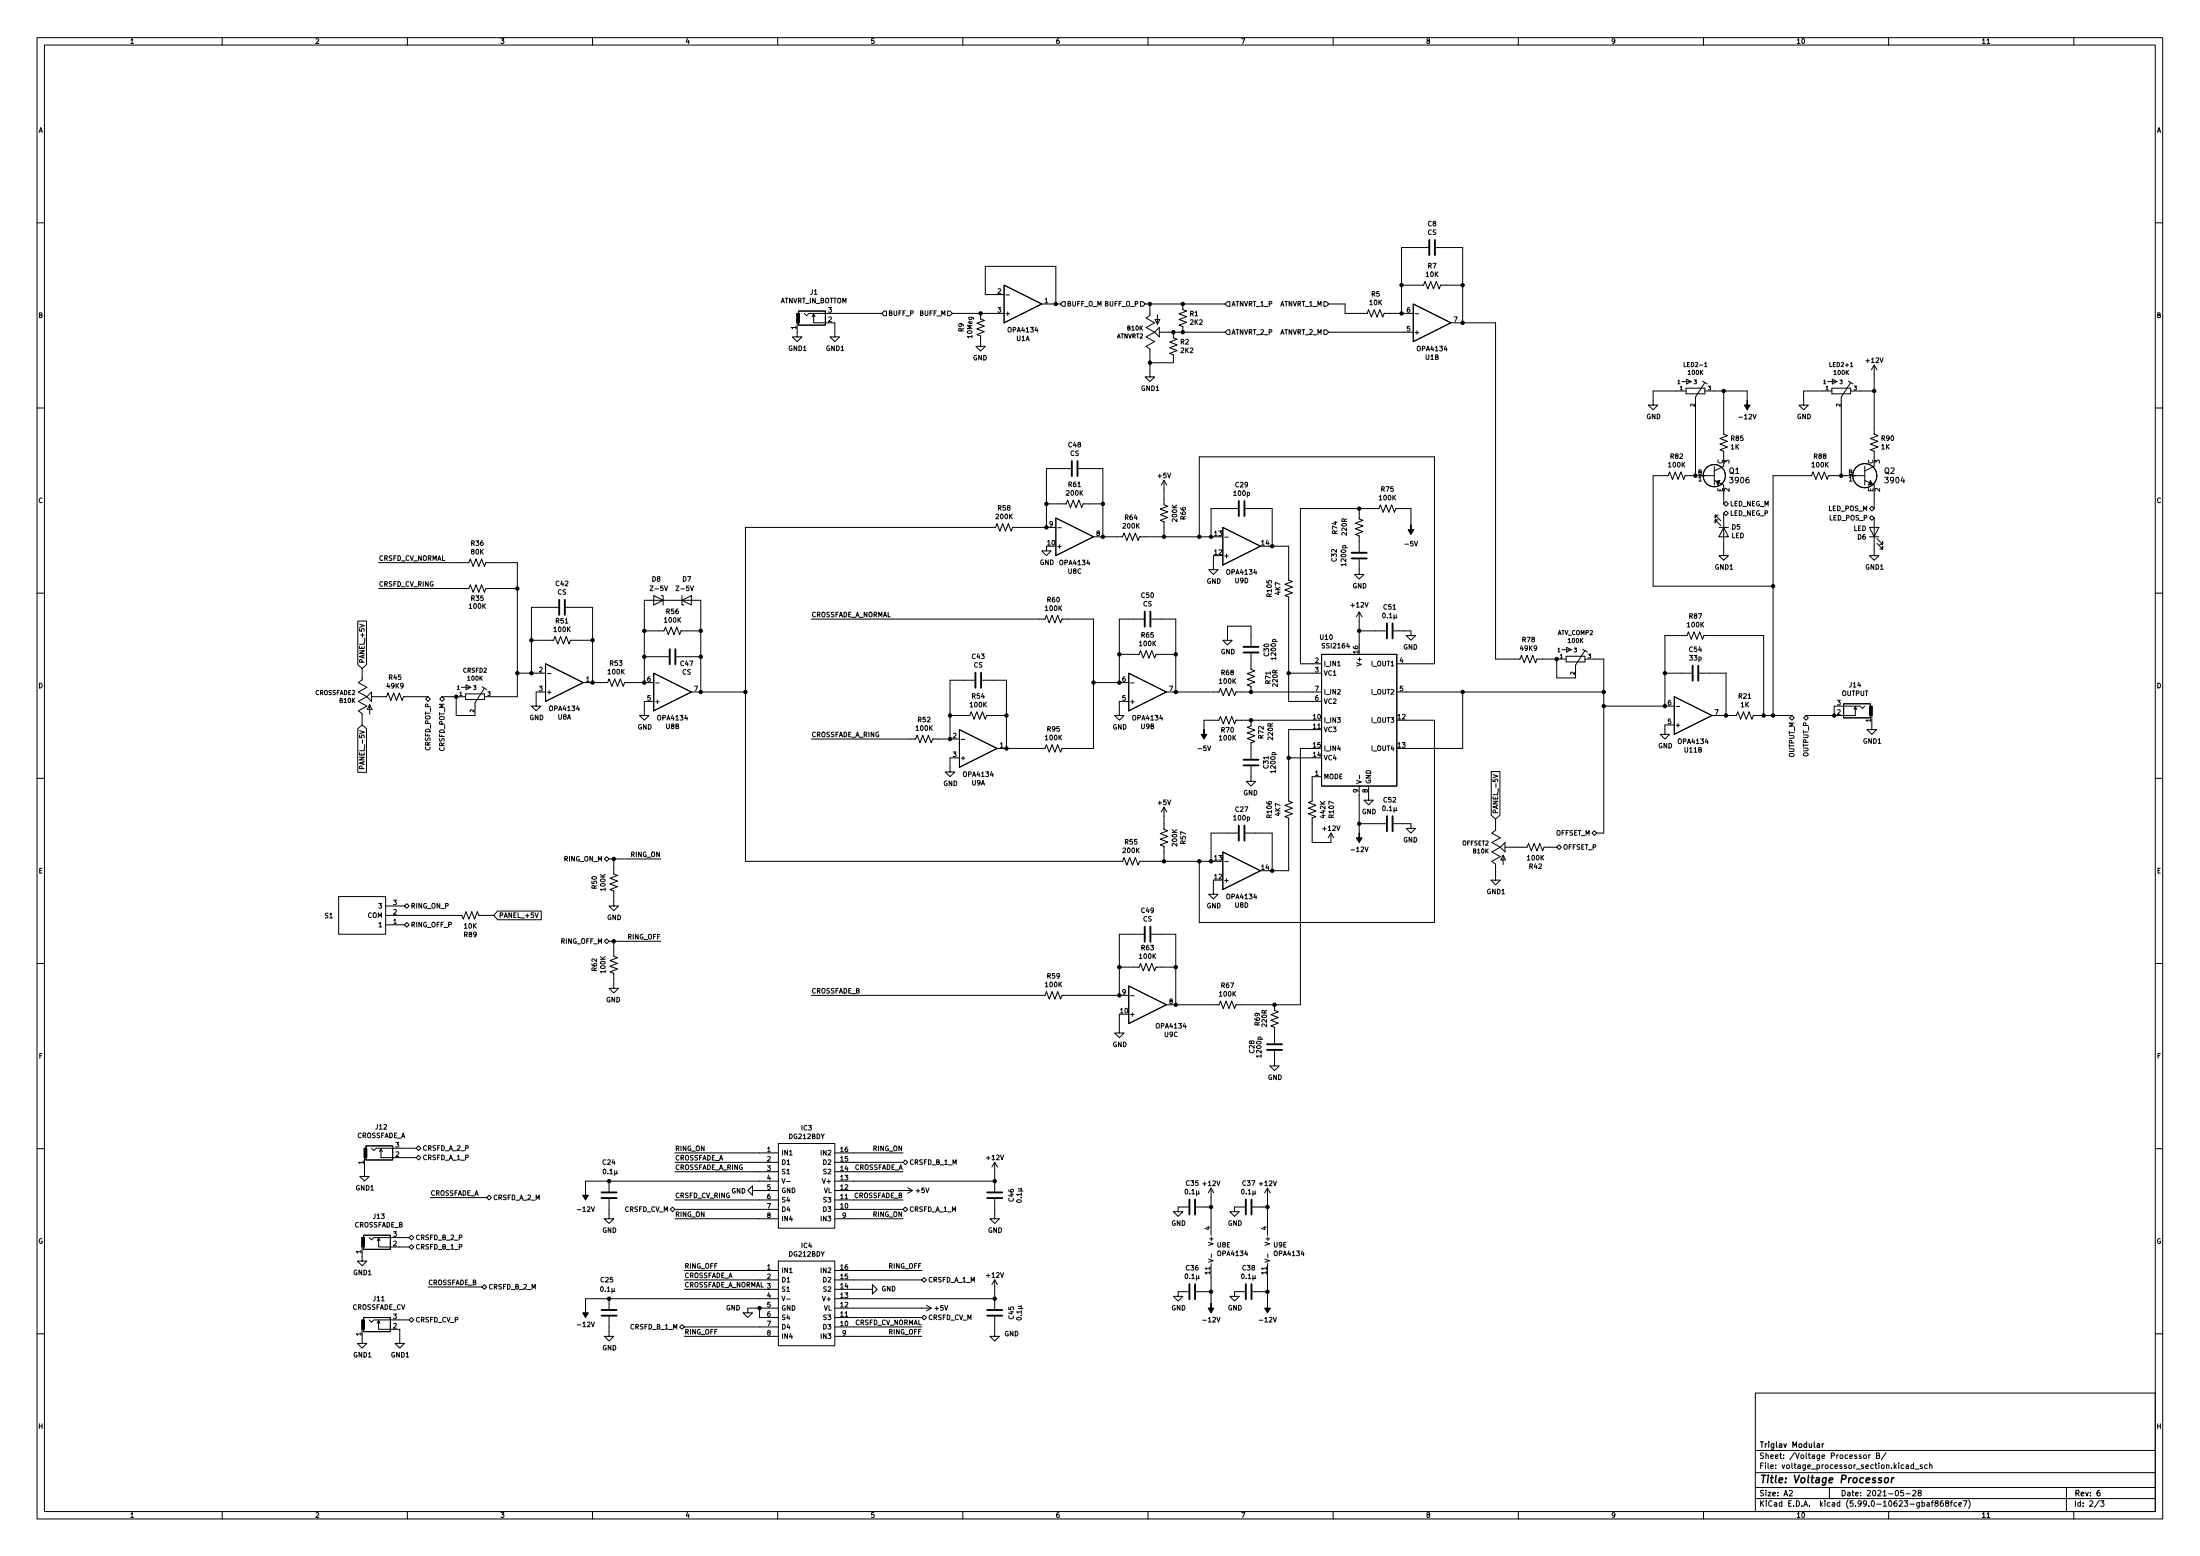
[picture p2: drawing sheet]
<svg xmlns="http://www.w3.org/2000/svg" width="594mm" height="420mm" viewBox="0 0 594 420" stroke-linecap="round" stroke-linejoin="round" font-family="sans-serif">
<g fill="none" stroke="#000" stroke-width=".27">
<path d="M10 10.2h574v400h-574zM12 12.2h570v396h-570zM60 10.2v2M110 10.2v2M160 10.2v2M210 10.2v2M260 10.2v2M310 10.2v2M360 10.2v2M410 10.2v2M460 10.2v2M510 10.2v2"/>
<path d="M536.6 11.8h.7M560 10.2v2M10 60.2h2M271.1 77l10.2 5.1-10.2 5.1zM271.1 79.5h-5v-7.6h19v10.2M271.7 79.6h.9M378.5 77h5.9l.4-1 .8 2 .7-2 .8 2 .8-2 .7 2 .4-1h6M385.7 66.8h-7.2v17.8M387.7 66.8h7.3v20.4M582 60.2h2M215.3 87.2v3.8h1.2l-1.2 1.2-1.3-1.2h1.3M215.6 84h7.3v3.8h-7.3z"/>
<path d="M217.2 84.6l.6 .7 .6-.7h19.7M219.3 85.5l.4-.7v2.4h5.7v3.8h1.3l-1.3 1.2-1.2-1.2h1.2M219.7 84.8l.4 .7M238.8 84h.6v1.3h-.6l-.7-.7zM255.9 84h.6l.7 .6-.7 .7h-.6zM257.2 84.6h13.9M264.8 84.6v1.5l1 .4-2 .8 2 .8-2 .7 2 .8-2 .7 1 .4v2.8h-1.3l1.3 1.3 1.3-1.3h-1.3M281.3 82.1h5.1M286.4 82.1l.6-.7h.7v1.3h-.7zM308 81.4h.6l.6 .7-.6 .6h-.6zM309.2 82.1h21.6M310.5 82.1v3l-1 .8 2.3 1.3-2.3 1.2 2.3 1.3"/>
<path d="M311.8 89.7l-2.3 1.3 2.3 1.2-2.3 1.3 1 .8v7.5h1.3l-1.3 1.2-1.3-1.2h1.3M311.9 86.3h1.3l-.7 1.2zM312.5 85v2.5M313.1 88.4v2.6l-1.3-1.3zM313.1 89.7h17.7M316.9 89.7v1.5l1 .4-2.1 .8 2.1 .7-2.1 .8 2.1 .8-2.1 .7 1.1 .4v2.2h-6.4M319.4 82.1v1.5l1 .4-2 .8 2 .7-2 .8 2 .7-2 .8 1 .4v1.5M331.5 89.1h.6v1.2h-.6l-.7-.6zM331.5 81.4h.6v1.3h-.6l-.7-.6zM357.5 89.1h.6l.7 .6-.7 .6h-.6zM357.5 81.4h.6l.7 .7-.7 .6h-.6zM358.8 82.1h4.4v2.5h6l.4-1 .7 2 .8-2 .8 2 .7-2 .8 2 .4-1h7.8"/>
<path d="M358.8 89.7h22.8M381.6 82.1l10.2 5.1-10.2 5zM382.1 84.7h1M391.8 87.2h12.1v90.8h6.6l.3-1 .8 2 .8-2 .7 2 .8-2 .8 2 .3-1h7.9M460.3 99h.7M499.7 99h.6M506.1 98.6v18.7l1 .3-2 .8 2 .8-2 .7 2 .8-2 .8 1 .3v4.1l-2.5 1.3M506.1 98.6l-.8 1.3M506.1 98.6l.8 1.3M10 110.2h2M454.2 103h2.5M455.3 105.6h-8.9v3.8h1.3l-1.3 1.3-1.3-1.3h1.3"/>
<path d="M455.3 104.8h5.1v1.5h-5.1zM455.4 102.4l1.3 .6-1.3 .7zM459.7 102.9l1.3 .8M460.4 103.3l-2.6 3.9v21.2M460.4 105.6h11.4v2.5M465.5 105.6v11.7l1 .3-2.1 .8 2.1 .8-2.1 .7 2.1 .8-2.1 .8 1.1 .3v4.1l-2.6 1.3M493.5 103h2.6M494.7 105.6h-7.7v3.8h1.3l-1.3 1.3-1.2-1.3h1.2M494.7 104.8h5v1.5h-5zM494.8 102.4l1.3 .6-1.3 .7zM499.1 102.9l1.3 .8M499.7 105.6h6.4"/>
<path d="M499.7 103.3l-2.5 3.9v21.2M582 110.2h2M282.6 136.1h5.3l.4-1.1 .8 2.1 .7-2.1 .8 2.1 .7-2.1 .8 2.1 .4-1h5.3M285.1 139.9l10.2 5-10.2 5.1zM289.2 126.5h-6.6v15.9M291.2 126.5h6.6v18.4M314.3 129.7v6.6l1 .4-2 .8 2 .7-2 .8 2 .7-2 .8 1 .4v4M314.3 129.7l-.7 1.3M314.3 129.7l.8 1.3M334.3 137.3h-7.3v7.6M336.3 137.3h7.2v10.2M367 137.3v2.8l1 .4-2 .8 2 .7-2 .8 2 .8-2 .7 1 .4v4.3"/>
<path d="M462.9 128.4h-7.9l-.3 1.1-.8-2.1-.8 2.1-.7-2.1-.8 2.1-.8-2.1-.3 1h-4.1v29.9h32.4M462.9 129.7l2.6 1.3v5.1M462.9 125.9v5.1M463.9 139.1h-.7v.8v-.8l1.5 1.5M465.5 138.6v11.4h1.2l-1.2 1.3-1.3-1.3h1.3M465.5 136.1l.6-.7 .6 .7-.6 .6zM465.5 138.6l.6-.6 .6 .6-.6 .6zM503.6 128.4h-9.8l-.4 1.1-.8-2.1-.7 2.1-.8-2.1-.8 2.1-.7-2.1-.4 1h-10.4v64.8M503.6 129.7l2.5 1.3v6.3M503.6 125.9v5.1M504.8 139.9l.7-.7 .6 .7-.6 .6zM504.8 137.3l.7-.6 .6 .6-.6 .7z"/>
<path d="M506.1 139.9v10.1h1.3l-1.3 1.3-1.3-1.3h1.3M102.2 158.9h24.4l.4-1 .8 2 .7-2 .8 2 .7-2 .8 2 .4-1h8.5M102.2 151.9h24.4l.4-1 .8 2.1 .7-2.1 .8 2.1 .7-2.1 .8 2.1 .4-1.1h8.5v36.2h-8.9M282.6 147.5v1.3h1.2l-1.2 1.2-1.3-1.2h1.3M285.1 142.4h-11.7l-.4 1-.7-2-.8 2-.7-2-.8 2-.8-2-.3 1h-67.6v90.2h101.8l.4-1 .8 2 .8-2 .7 2 .8-2 .7 2 .4-1h20M285.6 142.5h1M295.3 144.9h7.8l.4-1 .8 2.1 .8-2.1 .7 2.1 .8-2.1 .7 2.1 .4-1.1h20M323.8 144.9v-21.5h63.5v55.8h-10.1M327.7 150v3.8h1.2l-1.2 1.3-1.3-1.3h1.3M330.2 142.4l10.2 5.1-10.2 5.1zM330.7 145h1M342.9 147.5h5.1v9.1l1 .4-2 .8 2 .7-2 .8 2 .8-2 .7 1 .4v28.2h8.9"/>
<path d="M367 151v4.1h1.3l-1.3 1.3-1.2-1.3h1.2M381 141.8v-4.5h-4.1l-.3 1-.8-2-.8 2-.7-2-.8 2-.8-2-.3 1h-21.2v41.9h5.7M463.9 140.4h-.7v.7v-.7l1.5 1.5M464.2 142.4h2.5M465.5 142.4l1.2 2.5h-2.5zM504.8 142.4h2.6l-1.3 2.5zM504.8 144.9h2.6M506.9 146.7l1.5 1.6v-.8v.8h-.8M506.9 145.5l1.5 1.5v-.8v.8h-.8M10 160.2h2M96.6 167.7h2.4v11.8l-1.2 1-1.2-1zM97.1 168.5l1.3 .4-1.3 .5"/>
<path d="M143.5 172.9h6l.4-1 .7 2 .8-2 .7 2 .8-2 .8 2 .4-1h5.9M147.3 179.2l10.2 5.1-10.2 5.1zM150.7 164h-7.2v17.8M152.8 164h7.2v20.3M174 170.3h5.3l.4-1 .8 2.1 .7-2.1 .8 2.1 .8-2.1 .7 2.1 .4-1.1h5.3M174 177.3h6.6M176.5 160.8l2.6 1.3-2.6 1.3zM178.6 160.8h.5v2.6M182.6 177.3h6.6M184.1 160.8v2.6h.6M184.1 162.1l2.6-1.3v2.6zM219.1 167.2h63.1l.4-1 .7 2 .8-2 .8 2 .7-2 .8 2 .4-1h8.5v34.9h-8.5l-.4 1-.8-2-.7 2-.8-2-.8 2-.7-2-.4 1h-13"/>
<path d="M302.3 176.7h5.3l.4-1 .7 2 .8-2 .8 2 .7-2 .8 2 .4-1h5.3M308.9 167.2h-6.6v17.1M310.9 167.2h6.6v19.7M331.5 172.9h-1.3l1.3 1.3 1.2-1.3h-1.2v-3.8h6.3v5.3M337.8 176.4v4.4l1 .3-2 .8 2 .8-2 .7 2 .8-2 .8 1 .3v1.6M356.9 176.7h20.3v35.6h-20.3zM361.2 179.8h.7M367 170.3h7.3M367 165.3l-.7 1.2M367 165.3v8.9M367 165.3l.8 1.2M376.3 170.3h4.7v1.3h-1.3l1.3 1.3 1.3-1.3h-1.3"/>
<path d="M421.8 175.4h2.5M422.9 177.2h5.1v1.5h-5.1zM423 174.8l1.3 .6-1.3 .7zM427.4 175.3l1.2 .8M428 178h5.1v47h-1.9M428 175.7l-2.6 3.9v3.4h-5v-5M582 160.2h2M96.6 196.8l1.2-1.1 1.2 1.1v11.7h-2.4zM97.8 180.5v3.1l-1 .7 2.3 1.3-2.3 1.3 2.3 1.2M99.1 188.1l-2.3 1.3 2.3 1.3-2.3 1.2 1 .8v3M99.8 190.3l.7 1.3h-1.3zM99.8 190.3v2.5"/>
<path d="M100.3 188.1h4.1l.4-1 .7 2 .8-2 .8 2 .7-2 .8 2 .4-1h6.6M100.3 186.9v2.5l-1.2-1.3zM114.9 188.8l.7-.7 .6 .7-.6 .6zM118.7 188.8l.7-.7 .6 .7-.6 .6zM119.4 188.1h6.3M124.6 185.6h2.5M125.7 187.4h5.1v1.5h-5.1zM125.9 185l1.2 .6-1.2 .6zM130.2 185.5l1.2 .7M130.8 185.8l-2.5 4v3.4h-5.1v-5.1M139.7 181.8h7.6M147.3 186.9h-2.5v3.8h1.2l-1.2 1.2-1.3-1.2h1.3"/>
<path d="M147.8 181.9h1M157.5 184.3h6.6l.4-1 .7 2 .8-2 .8 2 .7-2 .8 2 .4-1h7.8M174 184.3v-22.2h15.2v24.8M176.5 181.8l10.2 5.1-10.2 5zM176.5 189.4h-2.5v3.8h1.3l-1.3 1.3-1.3-1.3h1.3M177 184.4h1M186.7 186.9h14.6M219.1 199.6h28.2l.3-1.1 .8 2.1 .8-2.1 .7 2.1 .8-2.1 .8 2.1 .3-1h7.3M256.5 193.2h5.4l.4-1 .7 2 .8-2 .7 2 .8-2 .8 2 .3-1h5.4M259.1 197l10.1 5.1-10.1 5.1zM259.6 199.7h1M263.1 183.7h-6.6v15.9"/>
<path d="M265.2 183.7h6.6v18.4M295.3 184.3h9.5M304.8 189.4h-2.5v3.8h1.2l-1.2 1.3-1.3-1.3h1.3M304.8 181.8l10.2 5.1-10.2 5zM305.3 184.4h1M315 186.9h14.2l.4-1.1 .7 2.1 .8-2.1 .8 2.1 .7-2.1 .8 2.1 .4-1h23.1M337.8 194.5v1.5l-1 .4 2 .7-2 .8 2 .8-2 .7 2 .8-1 .4v4.3M348 181.8h8.9M354.3 194.5h-20.5l-.4 1-.8-2-.7 2-.8-2-.8 2-.7-2-.4 1h-4.1v2.5M356.9 197h-8.9v19.3l1 .4-2 .8 2 .7-2 .8 2 .8-2 .7 1 .4v14.2h-5.1M377.2 186.9h55.9M379.7 194.5h7.6v54.6h-63.5v-16.5"/>
<path d="M395 186.9v15.2h-15.3M433.1 190.7h19M449.6 190.7v-19.1h5.9l.4-1 .8 2 .8-2 .7 2 .8-2 .7 2 .4-1h16.1v21.6M449.6 181.8h7.2M452.1 188.1l10.2 5.1-10.2 5.1zM452.1 195.7h-2.5v2.6h1.2l-1.2 1.3-1.3-1.3h1.3M452.6 190.8h1M458.9 181.8h7.2v11.4M462.3 193.2h6.6l.4-1 .7 2 .8-2 .8 2 .7-2 .8 2 .4-1h10.4M483.2 193.8l.7-.6 .6 .6-.6 .7zM487 193.8l.7-.6 .6 .6-.6 .7zM497.8 190h7.3v3.8h-7.3z"/>
<path d="M501 190.8l-.4 .8M501.4 191.6l-.4-.8v2.4h-13.3M503.6 190.7l-.7 .6-.6-.6h-7v2.5M505.5 193.2v3.8h1.2l-1.2 1.3-1.3-1.3h1.3M10 210.2h2M97.8 207.6l-.1-.6-.5-.1-.1 .7h1.3M259.1 204.6h-2.6v3.8h1.3l-1.3 1.3-1.2-1.3h1.2M314.3 218v5.9l1 .4-2 .8 2 .7-2 .8 2 .8-2 .7 1 .4v4.1M314.3 218l-.7 1.2M314.3 218l.8 1.2M337.8 206.9v4.1h-1.3l1.3 1.3 1.3-1.3h-1.3M348 204.6h6.3"/>
<path d="M354.3 202.1h-3.1v69.2h-17.4l-.4 1-.8-2-.7 2-.8-2-.8 2-.7-2-.4 1h-14.2M356.9 209.7h-2.6v6.6l-1 .4 2 .8-2 .7 2 .8-2 .8 2 .7-1 .4v6.6h5.1v-2.5M366.3 210.7l1.3 .4-1.3 .5M367 212.3v12.7M367.1 209.3v1M369.6 212.3v3.8h1.2l-1.2 1.2-1.3-1.2h1.3M402.7 208.3h2.3v11.8l-1.1 1-1.2-1zM403.2 209.2l1.2 .4-1.2 .4M582 210.2h2M163.2 231.9l.6-.6 .7 .6-.7 .7zM164.5 231.9h13.9M165.7 231.9v4.1l1.1 .4-2.1 .8 2.1 .7-2.1 .8 2.1 .7-2.1 .8 1 .4v4h1.3l-1.3 1.3-1.2-1.3h1.2"/>
<path d="M327.7 237.7v3.8h1.2l-1.2 1.2-1.3-1.2h1.3M330.2 230l10.2 5.1-10.2 5.1zM330.7 232.7h1M334.3 225h-7.3v7.6M336.3 225h7.2v10.1M359.4 225l-.8 1.2M359.4 225l.8 1.2M367 222.4h7.3M376.3 222.4h4.7v1.3h-1.3l1.3 1.3 1.3-1.3h-1.3M403.9 221.1v3.1l-1.1 .8 2.3 1.2-2.3 1.3 2.3 1.3M405.1 228.8l-2.3 1.2 2.3 1.3-2.3 1.3 1.1 .7v4.4h1.2l-1.2 1.2-1.3-1.2h1.3M405.9 230.9l.6 1.3h-1.2z"/>
<path d="M405.9 230.9v2.6M406.4 228.8h6l.3-1 .8 2 .8-2 .7 2 .8-2 .8 2 .3-1h3.5M406.4 227.5v2.5l-1.3-1.2zM420.4 228.8l.6-.7 .6 .7-.6 .6zM429.9 225l.6-.7 .7 .7-.7 .6zM91.4 242.1h12.7v10.2h-12.7zM104.1 247.2h20.6l.4 1 .8-2 .7 2 .8-2 .7 2 .8-2 .4 1h4M104.1 249.7h5.1M104.1 244.6h5.1M109.2 249.7l.7-.6 .6 .6-.6 .7zM109.2 244.6l.7-.6 .6 .6-.6 .7zM134.4 246h11.8v2.4h-11.8l-1.1-1.2z"/>
<path d="M144.5 246.5l.4 1.3 .4-1.3M163.2 254.2l.6-.7 .7 .7-.7 .6zM164.5 254.2h13.9M165.7 254.2v4l1.1 .4-2.1 .8 2.1 .7-2.1 .8 2.1 .8-2.1 .7 1 .4v4.1h-1.2l1.2 1.2 1.3-1.2h-1.3M308.9 252.3h-6.6v16.5M310.9 252.3h6.6v19M10 260.2h2M219.1 268.8h63.1l.4-1 .7 2 .8-2 .8 2 .7-2 .8 2 .4-1h18M302.3 273.9v5h1.2l-1.2 1.3-1.3-1.3h1.3M302.3 261.2h5.3l.4-1.1 .7 2.1 .8-2.1 .8 2.1 .7-2.1 .8 2.1 .4-1h5.3M304.8 266.2l10.2 5.1-10.2 5.1zM305.3 268.9h1"/>
<path d="M344.2 271.3v1.5l1 .4-2 .8 2 .7-2 .8 2 .8-2 .7 1 .4v4.3M582 260.2h2M344.2 283.8v4h1.2l-1.2 1.3-1.3-1.3h1.3M10 310.2h2M98.4 312.6v5.1h1.3l-1.3 1.2-1.2-1.2h1.2M98.8 309.4h7.2v3.8h-7.2zM100.3 310l.7 .7 .6-.7h10.8M102.5 310.9l.4-.7v2.4h9.5M102.9 310.2l.4 .7M112.4 312.6l.6-.6 .7 .6-.7 .6zM112.4 310l.6-.6 .7 .6-.7 .7zM164.5 318.9v2.8"/>
<path d="M182.2 311.3h28M182.2 316.4h28M182.2 313.9h28M210.2 308.8h15.2v22.8h-15.2zM210.2 318.9h-52.1v2.6M211.1 318.2l.5 1.3 .4-1.3M212.4 319h1M225.4 311.3h18.4M225.4 318.9h43.2M225.4 316.4h18.4M225.4 313.9h18.4M243.8 313.9l.7-.7 .6 .7-.6 .6z"/>
<path d="M268.6 313.9v7.8M268.6 313.9l-.8 1.2M268.6 313.9l.8 1.2M582 310.2h2M97.8 336.7v3.8h1.3l-1.3 1.3-1.3-1.3h1.3M98.2 333.5h7.2v3.9h-7.2zM99.7 334.2l.6 .6 .7-.6h9.5M101.9 335.1l.3-.8v2.4h8.3M102.2 334.3l.4 .8M110.5 334.2l.6-.7 .7 .7-.7 .6zM110.5 336.7l.6-.6 .7 .6-.7 .7zM116.2 323.4h15.2"/>
<path d="M131.4 323.4l.7-.7 .6 .7-.6 .6zM164.5 323.8v5.3h1.2l-1.2 1.3-1.3-1.3h1.3M181 326.6l.6-.7 .6 .7-.6 .6zM182.2 326.6h28M182.2 324h28M182.2 329.1h28M203.2 321.5v-1.3l-1.3 1.3 1.3 1.2v-1.2h7M225.4 321.5h21M225.4 326.6h18.4M225.4 324h18.4M225.4 329.1h18.4M243.8 326.6l.7-.7 .6 .7-.6 .6z"/>
<path d="M245.1 320.7l1.3 .8M246.4 321.5l-1.3 .7M268.6 323.8v5.3h1.3l-1.3 1.3-1.3-1.3h1.3M320.9 325.9h-2.8v1.3h1.3l-1.3 1.3-1.2-1.3h1.2M323 325.9h4M326.3 340l1.3 .4-1.3 .4M327 323.4v10.1M327.1 338.6v1M336.2 325.9h-2.8v1.3h1.2l-1.2 1.3-1.3-1.3h1.3M338.2 325.9h4.1M341.6 340l1.2 .4-1.2 .4M342.3 323.4v10.1"/>
<path d="M342.4 338.6v1M97.8 358.9v3.9h1.3l-1.3 1.2-1.3-1.2h1.3M98.2 355.8h7.2v3.8h-7.2zM99.7 356.4l.6 .6 .7-.6h9.5M101.9 357.3l.3-.8v2.4h5.7v3.9h1.3l-1.3 1.2-1.2-1.2h1.2M102.2 356.5l.4 .8M110.5 356.4l.6-.6 .7 .6-.7 .6zM115.6 347.5h14.6M130.2 347.5l.6-.6 .6 .6-.6 .6zM164.5 355.5v5.3h1.2l-1.2 1.3-1.3-1.3h1.3M164.5 350.7v2.8M183.5 358.3l.6-.6 .7 .6-.7 .6z"/>
<path d="M184.8 343.1h25.4M184.8 358.3h25.4M184.8 348.1h25.4M184.8 345.6h25.4M205.1 353.2v2.6h5.1M210.2 340.5h15.2v22.9h-15.2zM210.2 353.2h-8.3v1.3h-1.2l1.2 1.3 1.3-1.3h-1.3M210.2 350.7h-52.1v2.5M211.1 350l.5 1.3 .4-1.3M212.4 350.8h1M225.4 348.1h10.2v-1.2l1.3 1.2-1.3 1.3v-1.3M225.4 343.1h23.5"/>
<path d="M225.4 358.3h23.5M225.4 355.8h23.5M225.4 353.2h26.1M225.4 350.7h43.2M225.4 345.6h23.5M248.9 355.8l.7-.7 .6 .7-.6 .6zM248.9 345.6l.7-.6 .6 .6-.6 .6zM250.2 352.5l1.3 .7M251.5 353.2l-1.3 .8M268.6 355.5v5.3h1.3l-1.3 1.3-1.3-1.3h1.3M268.6 345.6v7.9M268.6 345.6l-.8 1.3"/>
<path d="M268.6 345.6l.8 1.3M320.9 348.8h-2.8v1.3h1.3l-1.3 1.2-1.2-1.2h1.2M323 348.8h4M327 341.2v10.8M336.2 348.8h-2.8v1.3h1.2l-1.2 1.2-1.3-1.2h1.3M338.2 348.8h4.1M342.3 341.2v10.8M10 360.2h2M184.8 360.8h25.4M225.4 360.8h23.5M474 376.2h108v32h-108zM582 360.2h2"/>
<path d="M474 397.7h108M474 391.7h108M502.6 392.9l-.4-.1-.2 .3 .1 .2 .5 .1v.4h-.6M503.4 392.9l.3-.1 .3 .3v.5l-.3 .2-.5-.2zM504.7 392.8v1M505.1 392.8l-.4 .3M506.7 393.1l.7-.1v-.5l-.7-.2v1.5h.6l.3-.5-.4-.2M509.3 392.3l-1.3 1.9M514.7 395.6h.6l.1 .9M515.4 395.9l-.7 .3 .2 .3h.5M516.7 395.6l-.4-.1-.3 .3 .2 .7h.5M516.7 395v1.5"/>
<path d="M517.1 396.7h1.1M519.1 395.6l-.4-.1-.2 .3 .1 .2 .5 .1v.4h-.6M520.4 395.6l-.4-.1-.3 .3 .2 .7h.5M521.1 395.7l.6-.1v.9M521.1 395v1.5M60 408.2v2M110 408.2v2M160 408.2v2M210 408.2v2M260 408.2v2M310 408.2v2M360 408.2v2"/>
<path d="M410 408.2v2M460 408.2v2M474 404.7h108M474 401.7h108M483.2 402.6l.5-.2 .3 .5-.9 1h.9M494 401.7v3M510 408.2v2M514 402.4h-.7l-.1 .8 .7-.1 .1 .7-.2 .1-.6-.1M514.7 403.4h1.2M516.5 402.6l.6-.2 .3 .5-1 1h1M518.2 403.1l-.3-.3 .1-.2 .7-.1v.4l-.8 .5 .3 .5 .6-.2-.3-.6M520.4 405.8h.5l.1 .9"/>
<path d="M521 406.1l-.7 .3 .2 .3h.5M521.5 405.7h.6M522.1 405.2l-.4 .3v1.2M522.8 405.9l-.3-.3 .1-.2 .6-.1 .1 .4-.8 .5 .3 .5 .6-.2-.3-.6M524.7 405.2l-.5 .1-.2 .3-.1 .9 .3 .2 .5-.1v-.7l-.5-.1-.3 .3M525.7 405.9l-.3-.3v-.2l.7-.1 .1 .4-.8 .5 .3 .5 .5-.2-.3-.6M526.7 405.7h.5M527.2 405.2l-.3 .3v1.2M528.4 405.8l-.5-.1-.2 .3 .1 .7h.6M528.9 406.2l.8-.1-.1-.3-.4-.1-.3 .3 .1 .7h.6M530.2 405.2h1l-.7 1.5M531.6 405a1.73 1.73 0 0 1 0 2.3"/>
<path d="M536.6 409.7h.7M558 401.7v6.5M560 408.2v2M566.9 405.2l-1.3 1.9M567.2 405.2h1l-.5 .6 .4 .2v.6l-.2 .1-.7-.1"/>
<circle cx="462.9" cy="128.4" r="3"/>
<circle cx="503.6" cy="128.4" r="3.3"/>
</g>
<path d="M490.7 389.9h.6v.9M491.3 390.2l-.7 .3 .2 .3h.5M492.1 389.8v1M492.5 389.8l-.4 .3M567 402.4l-.4 .1-.3 .3v.9l.3 .2 .5-.1-.1-.7-.4-.1-.3 .3" fill="none" stroke="#000" stroke-width=".3"/>
<path d="M509 399.2l.3-.2 .6 .2v.8l-.2 .3-.5 .1-.3-.2zM510.9 399l-.2 1.4M511.4 399l-.6 .4" fill="none" stroke="#000" stroke-width=".4"/>
<g fill="#000" stroke="#000" stroke-width=".27">
<path d="M215.1 84.6h.8v2.6h-.8zM471.8 108.1v1.3h.8l-.8 1.3-.8-1.3h.8zM463.4 130l1-.3-.5 1.3zM505.1 129.7l.5 1-1 .3zM381 141.8v1.2h.8l-.8 1.3-.8-1.3h.8zM325.1 197v1.3h.8l-.8 1.3-.7-1.3h.7zM504.8 190.7h.8v2.5h-.8zM367 225v1.2h.8l-.8 1.3-.7-1.3h.7zM98.3 310h.8v2.6h-.8zM97.7 334.2h.7v2.5h-.7zM158.1 321.5v1.2h.8l-.8 1.3-.7-1.3h.7zM97.7 356.4h.7v2.5h-.7z"/>
<path d="M158.1 353.2v1.3h.8l-.8 1.3-.7-1.3h.7zM327 352v1.2h.8l-.8 1.3-.7-1.3h.7zM342.3 352v1.2h.7l-.7 1.3-.8-1.3h.8z"/>
<circle cx="378.5" cy="77" r=".46"/>
<circle cx="395" cy="77" r=".46"/>
<circle cx="264.8" cy="84.6" r=".46"/>
<circle cx="285.1" cy="82.1" r=".46"/>
<circle cx="310.5" cy="82.1" r=".46"/>
<circle cx="310.5" cy="98" r=".46"/>
<circle cx="316.9" cy="89.7" r=".46"/>
<circle cx="319.4" cy="89.7" r=".46"/>
<circle cx="319.4" cy="82.1" r=".46"/>
<circle cx="378.5" cy="84.6" r=".46"/>
<circle cx="395" cy="87.2" r=".46"/>
<circle cx="465.5" cy="105.6" r=".46"/>
<circle cx="506.1" cy="105.6" r=".46"/>
<circle cx="282.6" cy="136.1" r=".46"/>
<circle cx="297.8" cy="136.1" r=".46"/>
<circle cx="367" cy="137.3" r=".46"/>
<circle cx="457.8" cy="128.4" r=".46"/>
<circle cx="497.2" cy="128.4" r=".46"/>
<circle cx="139.7" cy="158.9" r=".46"/>
<circle cx="282.6" cy="142.4" r=".46"/>
<circle cx="297.8" cy="144.9" r=".46"/>
<circle cx="314.3" cy="144.9" r=".46"/>
<circle cx="323.8" cy="144.9" r=".46"/>
<circle cx="327" cy="144.9" r=".46"/>
<circle cx="343.5" cy="147.5" r=".46"/>
<circle cx="478.8" cy="158.3" r=".46"/>
<circle cx="143.5" cy="172.9" r=".46"/>
<circle cx="160" cy="172.9" r=".46"/>
<circle cx="174" cy="177.3" r=".46"/>
<circle cx="174" cy="170.3" r=".46"/>
<circle cx="189.2" cy="177.3" r=".46"/>
<circle cx="189.2" cy="170.3" r=".46"/>
<circle cx="302.3" cy="176.7" r=".46"/>
<circle cx="317.5" cy="176.7" r=".46"/>
<circle cx="367" cy="170.3" r=".46"/>
<circle cx="420.4" cy="178" r=".46"/>
<circle cx="123.2" cy="188.1" r=".46"/>
<circle cx="139.7" cy="181.8" r=".46"/>
<circle cx="143.5" cy="181.8" r=".46"/>
<circle cx="160" cy="184.3" r=".46"/>
<circle cx="174" cy="184.3" r=".46"/>
<circle cx="189.2" cy="186.9" r=".46"/>
<circle cx="201.3" cy="186.9" r=".46"/>
<circle cx="256.5" cy="193.2" r=".46"/>
<circle cx="256.5" cy="199.6" r=".46"/>
<circle cx="271.8" cy="193.2" r=".46"/>
<circle cx="295.3" cy="184.3" r=".46"/>
<circle cx="302.3" cy="184.3" r=".46"/>
<circle cx="317.5" cy="186.9" r=".46"/>
<circle cx="337.8" cy="194.5" r=".46"/>
<circle cx="337.8" cy="186.9" r=".46"/>
<circle cx="348" cy="181.8" r=".46"/>
<circle cx="395" cy="186.9" r=".46"/>
<circle cx="433.1" cy="190.7" r=".46"/>
<circle cx="433.1" cy="186.9" r=".46"/>
<circle cx="449.6" cy="181.8" r=".46"/>
<circle cx="449.6" cy="190.7" r=".46"/>
<circle cx="466.1" cy="193.2" r=".46"/>
<circle cx="476.2" cy="193.2" r=".46"/>
<circle cx="478.8" cy="193.2" r=".46"/>
<circle cx="495.3" cy="193.2" r=".46"/>
<circle cx="271.8" cy="202.1" r=".46"/>
<circle cx="348" cy="204.6" r=".46"/>
<circle cx="165.7" cy="231.9" r=".46"/>
<circle cx="314.3" cy="232.6" r=".46"/>
<circle cx="323.8" cy="232.6" r=".46"/>
<circle cx="327" cy="232.6" r=".46"/>
<circle cx="343.5" cy="235.1" r=".46"/>
<circle cx="367" cy="222.4" r=".46"/>
<circle cx="165.7" cy="254.2" r=".46"/>
<circle cx="302.3" cy="261.2" r=".46"/>
<circle cx="302.3" cy="268.8" r=".46"/>
<circle cx="317.5" cy="271.3" r=".46"/>
<circle cx="317.5" cy="261.2" r=".46"/>
<circle cx="344.2" cy="271.3" r=".46"/>
<circle cx="164.5" cy="318.9" r=".46"/>
<circle cx="268.6" cy="318.9" r=".46"/>
<circle cx="327" cy="325.9" r=".46"/>
<circle cx="342.3" cy="325.9" r=".46"/>
<circle cx="164.5" cy="350.7" r=".46"/>
<circle cx="205.1" cy="353.2" r=".46"/>
<circle cx="268.6" cy="350.7" r=".46"/>
<circle cx="327" cy="348.8" r=".46"/>
<circle cx="342.3" cy="348.8" r=".46"/>
</g>
<g fill="none" stroke="#000" stroke-width=".51">
<path d="M386 64.8v4.1M387.5 64.8v4.1M289.4 124.5v4.1M291 124.5v4.1M334.5 135.3v4.1M336 135.3v4.1M365 149.3h4.1M365 150.8h4.1M151 162v4M152.5 162v4M180.8 175.3v4.1M182.4 175.3v4.1"/>
<path d="M309.1 165.1v4.1M310.6 165.1v4.1M335.8 176.2h4.1M335.8 174.7h4.1M374.5 168.3v4.1M376 168.3v4.1M457.1 179.7v4.1M458.6 179.7v4.1M263.4 181.7v4M264.9 181.7v4M335.8 205.1h4.1M335.8 206.7h4.1"/>
<path d="M334.5 222.9v4.1M336 222.9v4.1M374.5 220.4v4.1M376 220.4v4.1M309.1 250.2v4.1M310.6 250.2v4.1M342.1 282h4.1M342.1 283.5h4.1M162.4 322h4.1M162.4 323.5h4.1M266.6 322h4M266.6 323.5h4"/>
<path d="M321.2 323.9v4.1M322.7 323.9v4.1M336.4 323.9v4.1M337.9 323.9v4.1M162.4 355.3h4.1M162.4 353.7h4.1M266.6 355.3h4M266.6 353.7h4M321.2 346.8v4M322.7 346.8v4M336.4 346.8v4M337.9 346.8v4"/>
</g>
<text font-size="2.8" x="475" y="400.5">Title: Voltage Processor</text>
<g font-size="2.1">
<text x="466.9" y="127.9">Q1</text>
<text x="467.4" y="130.5">3906</text>
<text x="508.8" y="127.9">Q2</text>
<text x="509.3" y="130.5">3904</text>
<text x="475" y="393.9">Sheet: /Voltage Processor B/</text>
<text x="475" y="390.9">Triglav Modular</text>
<text x="475" y="396.6">File: voltage_processor_section.kicad_sch</text>
<text x="475" y="406.8">KiCad E.D.A. kicad (5.99.0-10623-gbaf868fce7)</text>
<text x="475" y="404">Size: A2</text>
<text x="497" y="404">Date: 2021-05-28</text>
<text x="560" y="404">Rev: 6</text>
<text x="560" y="406.8">Id: 2/3</text>
</g>
<g font-size="1.8">
<text x="35" y="11.8">1</text>
<text x="85" y="11.8">2</text>
<text x="135" y="11.8">3</text>
<text x="185" y="11.8">4</text>
<text x="235" y="11.8">5</text>
<text x="285" y="11.8">6</text>
<text x="335" y="11.8">7</text>
<text x="385" y="11.8">8</text>
<text x="435" y="11.8">9</text>
<text x="485" y="11.8">10</text>
<text x="535" y="11.8">11</text>
<text x="10.3" y="35.8">A</text>
<text x="582.4" y="35.8">A</text>
<text x="385.5" y="63.4">CS</text>
<text x="385.6" y="61.1">C8</text>
<text x="385.1" y="74.7">10K</text>
<text x="385.6" y="72.4">R7</text>
<text x="210.5" y="81.9">ATNVRT_IN_BOTTOM</text>
<text x="218.8" y="79.5">J1</text>
<text x="269.4" y="79.3">2</text>
<text x="282.1" y="81.8">1</text>
<text x="288" y="82.7">BUFF_O_M BUFF_O_P</text>
<text x="332.5" y="82.7">ATNVRT_1_P</text>
<text x="345.5" y="82.7">ATNVRT_1_M</text>
<text x="369.9" y="82.4">10K</text>
<text x="370.3" y="80.1">R5</text>
<text x="10.3" y="85.8">B</text>
<text x="215" y="88.9" transform="rotate(-90 215 88.9)">1</text>
<text x="223.7" y="86.9">2</text>
<text x="223.7" y="84.4">3</text>
<text x="239.8" y="85.3">BUFF_P</text>
<text x="248.4" y="85.3">BUFF_M</text>
<text x="260.2" y="89.6" transform="rotate(-90 260.2 89.6)">R9</text>
<text x="269.4" y="84.4">3</text>
<text x="271.3" y="85.3">+</text>
<text x="272.3" y="89.7">OPA4134</text>
<text x="321.3" y="85.4">R1</text>
<text x="321.4" y="87.7">2K2</text>
<text x="379.9" y="89.5">5</text>
<text x="379.9" y="84.4">6</text>
<text x="392.6" y="86.9">7</text>
<text x="582.4" y="85.8">B</text>
<text x="212.9" y="94.7">GND1</text>
<text x="223.1" y="94.7">GND1</text>
<text x="262.5" y="91.2" transform="rotate(-90 262.5 91.2)">10Meg</text>
<text x="274.5" y="92">U1A</text>
<text x="318.8" y="93">R2</text>
<text x="318.9" y="95.3">2K2</text>
<text x="332.5" y="90.3">ATNVRT_2_P</text>
<text x="345.5" y="90.3">ATNVRT_2_M</text>
<text x="381.8" y="90.3">+</text>
<text x="382.8" y="94.8">OPA4134</text>
<text x="262.7" y="97.3">GND</text>
<text x="384.9" y="97.1">U1B</text>
<text x="504" y="98">+12V</text>
<text x="308.2" y="105.5">GND1</text>
<text x="444.6" y="113.1">GND</text>
<text x="469.9" y="113.2">-12V</text>
<text x="485.2" y="113.1">GND</text>
<text x="467.5" y="119">R85</text>
<text x="508.1" y="119">R90</text>
<text x="288.6" y="120.8">C48</text>
<text x="289" y="123.1">CS</text>
<text x="451.1" y="123.9">R82</text>
<text x="465.2" y="125.3" transform="rotate(-90 465.2 125.3)">C</text>
<text x="467" y="125.1" transform="rotate(-90 467 125.1)">3</text>
<text x="467.4" y="121.3">1K</text>
<text x="489.9" y="123.9">R88</text>
<text x="505.8" y="125.3" transform="rotate(-90 505.8 125.3)">C</text>
<text x="507.6" y="125.1" transform="rotate(-90 507.6 125.1)">3</text>
<text x="508" y="121.3">1K</text>
<text x="288.6" y="131.5">R61</text>
<text x="312.7" y="129.1">+5V</text>
<text x="333.7" y="131.6">C29</text>
<text x="450.6" y="126.2">100K</text>
<text x="458.5" y="128.2">B</text>
<text x="458.6" y="130">1</text>
<text x="489.4" y="126.2">100K</text>
<text x="499.1" y="128.2">B</text>
<text x="499.3" y="130">1</text>
<text x="10.3" y="135.8">C</text>
<text x="269.5" y="137.8">R58</text>
<text x="288.1" y="133.8">200K</text>
<text x="333.3" y="133.9">100p</text>
<text x="372.5" y="135.1">100K</text>
<text x="373" y="132.8">R75</text>
<text x="465.2" y="132.8" transform="rotate(-90 465.2 132.8)">E</text>
<text x="467" y="132.7" transform="rotate(-90 467 132.7)">2</text>
<text x="467.1" y="136.7">LED_NEG_M</text>
<text x="493.7" y="138">LED_POS_M</text>
<text x="505.8" y="132.8" transform="rotate(-90 505.8 132.8)">E</text>
<text x="507.6" y="132.7" transform="rotate(-90 507.6 132.7)">2</text>
<text x="582.4" y="135.8">C</text>
<text x="269" y="140.1">200K</text>
<text x="283.4" y="142.2">9</text>
<text x="303.3" y="142.7">200K</text>
<text x="303.8" y="140.4">R64</text>
<text x="317.9" y="140.7" transform="rotate(-90 317.9 140.7)">200K</text>
<text x="320.2" y="140.2" transform="rotate(-90 320.2 140.2)">R66</text>
<text x="467.1" y="139.2">LED_NEG_P</text>
<text x="467.7" y="143">D5</text>
<text x="494" y="140.5">LED_POS_P</text>
<text x="500.5" y="143.3">LED</text>
<text x="127.3" y="147.4">R36</text>
<text x="127.3" y="149.7">80K</text>
<text x="282.9" y="147.2">10</text>
<text x="285.2" y="148.1">+</text>
<text x="296.1" y="144.7">8</text>
<text x="327.9" y="149.8">12</text>
<text x="327.9" y="144.7">13</text>
<text x="340.6" y="147.2">14</text>
<text x="361.1" y="144.1" transform="rotate(-90 361.1 144.1)">R74</text>
<text x="363.7" y="144.4" transform="rotate(-90 363.7 144.4)">220R</text>
<text x="379.6" y="147.5">-5V</text>
<text x="467.5" y="145.3">LED</text>
<text x="501.6" y="145.7">D6</text>
<text x="102.2" y="151.4">CRSFD_CV_NORMAL</text>
<text x="280.7" y="152.5">GND</text>
<text x="286.3" y="152.6">OPA4134</text>
<text x="288.4" y="154.9">U8C</text>
<text x="330.3" y="150.7">+</text>
<text x="331.4" y="155.1">OPA4134</text>
<text x="360.9" y="151.6" transform="rotate(-90 360.9 151.6)">C32</text>
<text x="363.5" y="152.6" transform="rotate(-90 363.5 152.6)">1200p</text>
<text x="463.1" y="153.8">GND1</text>
<text x="503.8" y="153.8">GND1</text>
<text x="102.2" y="158.4">CRSFD_CV_RING</text>
<text x="150.1" y="158.2">C42</text>
<text x="150.5" y="160.5">CS</text>
<text x="176" y="159.6">Z-5V</text>
<text x="176.1" y="157">D8</text>
<text x="182.9" y="159.6">Z-5V</text>
<text x="184.3" y="157">D7</text>
<text x="308.3" y="161.4">C50</text>
<text x="325.8" y="157.6">GND</text>
<text x="333.5" y="157.4">U9D</text>
<text x="343.4" y="161" transform="rotate(-90 343.4 161)">R105</text>
<text x="345.7" y="160.5" transform="rotate(-90 345.7 160.5)">4K7</text>
<text x="365.2" y="158.9">GND</text>
<text x="126.8" y="164.4">100K</text>
<text x="127.3" y="162.2">R35</text>
<text x="180" y="165.8">R56</text>
<text x="219.1" y="166.6">CROSSFADE_A_NORMAL</text>
<text x="282.4" y="164.9">100K</text>
<text x="282.9" y="162.6">R60</text>
<text x="308.7" y="163.7">CS</text>
<text x="364.9" y="164">+12V</text>
<text x="373.5" y="166.9">þÿ 0 . 1 µ</text>
<text x="373.7" y="164.6">C51</text>
<text x="456.2" y="167">R87</text>
<text x="149.7" y="170.6">100K</text>
<text x="150.1" y="168.3">R51</text>
<text x="179.5" y="168.1">100K</text>
<text x="308.3" y="172.1">R65</text>
<text x="356.5" y="172.7">U10</text>
<text x="411.1" y="173.4">R78</text>
<text x="455.7" y="169.4">100K</text>
<text x="98.4" y="179.2" transform="rotate(-90 98.4 179.2)">PANEL_+5V</text>
<text x="164.7" y="179.7">R53</text>
<text x="183.8" y="179.8">C47</text>
<text x="262.5" y="177.9">C43</text>
<text x="307.8" y="174.4">100K</text>
<text x="329.6" y="176.6">GND</text>
<text x="342.6" y="177.1" transform="rotate(-90 342.6 177.1)">C30</text>
<text x="344.6" y="177.9" transform="rotate(-90 344.6 177.9)">1200p</text>
<text x="355.1" y="179">2</text>
<text x="357.3" y="175">SSI2164</text>
<text x="357.4" y="179.9">I_IN1</text>
<text x="366.8" y="176.4" transform="rotate(-90 366.8 176.4)">16</text>
<text x="367.7" y="179.4" transform="rotate(-90 367.7 179.4)">V+</text>
<text x="370.5" y="179.9">I_OUT1</text>
<text x="378" y="179">4</text>
<text x="378.9" y="175.4">GND</text>
<text x="410.6" y="175.7">49K9</text>
<text x="456.2" y="176">C54</text>
<text x="456.3" y="178.3">33p</text>
<text x="10.3" y="185.8">D</text>
<text x="104.6" y="185.9">49K9</text>
<text x="105.1" y="183.6">R45</text>
<text x="145.6" y="181.5">2</text>
<text x="158.3" y="184.1">1</text>
<text x="164.3" y="182.1">100K</text>
<text x="174.8" y="184.1">6</text>
<text x="184.2" y="182.1">CS</text>
<text x="262.9" y="180.2">CS</text>
<text x="303" y="184.1">6</text>
<text x="329.4" y="184.6">100K</text>
<text x="329.8" y="182.3">R68</text>
<text x="343.1" y="184.6" transform="rotate(-90 343.1 184.6)">R71</text>
<text x="345" y="185.3" transform="rotate(-90 345 185.3)">220R</text>
<text x="355.1" y="181.5">3</text>
<text x="357.4" y="182.4">VC1</text>
<text x="499.5" y="185.6">J14</text>
<text x="582.4" y="185.8">D</text>
<text x="145.6" y="186.6">3</text>
<text x="147.4" y="187.5">+</text>
<text x="148.5" y="192">OPA4134</text>
<text x="174.8" y="189.1">5</text>
<text x="176.7" y="190">+</text>
<text x="187.5" y="186.6">7</text>
<text x="262" y="190.9">100K</text>
<text x="262.5" y="188.6">R54</text>
<text x="303" y="189.1">5</text>
<text x="304.9" y="190">+</text>
<text x="315.7" y="186.6">7</text>
<text x="355.1" y="189.1">6</text>
<text x="355.1" y="186.6">7</text>
<text x="357.4" y="190">VC2</text>
<text x="357.4" y="187.5">I_IN2</text>
<text x="370.5" y="187.5">I_OUT2</text>
<text x="378" y="186.6">5</text>
<text x="450.4" y="190.4">6</text>
<text x="469.5" y="188.6">R21</text>
<text x="470" y="190.9">1K</text>
<text x="496.1" y="190.4">3</text>
<text x="497.3" y="187.9">OUTPUT</text>
<text x="142.9" y="194.4">GND</text>
<text x="150.6" y="194.3">U8A</text>
<text x="172.2" y="197">GND</text>
<text x="177.7" y="194.5">OPA4134</text>
<text x="179.8" y="196.8">U8B</text>
<text x="247.4" y="197.3">100K</text>
<text x="247.9" y="195">R52</text>
<text x="282.9" y="197.5">R95</text>
<text x="300.4" y="197">GND</text>
<text x="306" y="194.5">OPA4134</text>
<text x="308.1" y="196.8">U9B</text>
<text x="329.8" y="197.8">R70</text>
<text x="354.6" y="194.2">10</text>
<text x="354.6" y="196.8">11</text>
<text x="357.4" y="195.1">I_IN3</text>
<text x="357.4" y="197.7">VC3</text>
<text x="370.5" y="195.1">I_OUT3</text>
<text x="377.5" y="194.2">12</text>
<text x="450.4" y="195.5">5</text>
<text x="452.2" y="196.4">+</text>
<text x="463.1" y="193">7</text>
<text x="496.1" y="193">2</text>
<text x="505.2" y="195" transform="rotate(-90 505.2 195)">1</text>
<text x="116.2" y="202.7" transform="rotate(-90 116.2 202.7)">CRSFD_POT_P</text>
<text x="120" y="202.9" transform="rotate(-90 120 202.9)">CRSFD_POT_M</text>
<text x="219.1" y="199">CROSSFADE_A_RING</text>
<text x="257.3" y="199.3">2</text>
<text x="270" y="201.8">1</text>
<text x="282.4" y="199.8">100K</text>
<text x="323.7" y="202.7">-5V</text>
<text x="329.4" y="199.9">100K</text>
<text x="341.2" y="199.4" transform="rotate(-90 341.2 199.4)">R72</text>
<text x="343.7" y="199.7" transform="rotate(-90 343.7 199.7)">220R</text>
<text x="354.6" y="201.8">15</text>
<text x="357.4" y="202.7">I_IN4</text>
<text x="370.5" y="202.7">I_OUT4</text>
<text x="377.5" y="201.8">13</text>
<text x="447.7" y="202">GND</text>
<text x="453.3" y="200.9">OPA4134</text>
<text x="454.9" y="203.2">U11B</text>
<text x="503.1" y="200.8">GND1</text>
<text x="98.4" y="206.8" transform="rotate(-90 98.4 206.8)">PANEL_-5V</text>
<text x="257.3" y="204.4">3</text>
<text x="259.2" y="205.3">+</text>
<text x="260.3" y="209.7">OPA4134</text>
<text x="342.5" y="207.4" transform="rotate(-90 342.5 207.4)">C31</text>
<text x="344.4" y="208.4" transform="rotate(-90 344.4 208.4)">1200p</text>
<text x="354.6" y="204.4">14</text>
<text x="355.1" y="209.5">1</text>
<text x="357.4" y="205.3">VC4</text>
<text x="484.5" y="204.6" transform="rotate(-90 484.5 204.6)">OUTPUT_M</text>
<text x="488.3" y="204.3" transform="rotate(-90 488.3 204.3)">OUTPUT_P</text>
<text x="254.7" y="212.2">GND</text>
<text x="262.4" y="212.1">U9A</text>
<text x="335.7" y="214.7">GND</text>
<text x="357.4" y="210.4">MODE</text>
<text x="366.8" y="214" transform="rotate(-90 366.8 214)">9</text>
<text x="369.3" y="214" transform="rotate(-90 369.3 214)">8</text>
<text x="370.2" y="211.8" transform="rotate(-90 370.2 211.8)">GND</text>
<text x="312.7" y="217.3">+5V</text>
<text x="333.3" y="221.5">100p</text>
<text x="333.7" y="219.2">C27</text>
<text x="343.4" y="220.7" transform="rotate(-90 343.4 220.7)">R106</text>
<text x="345.7" y="220.2" transform="rotate(-90 345.7 220.2)">4K7</text>
<text x="357.9" y="220.7" transform="rotate(-90 357.9 220.7)">442K</text>
<text x="360.2" y="220.7" transform="rotate(-90 360.2 220.7)">R107</text>
<text x="367.7" y="219.8">GND</text>
<text x="373.5" y="219">þÿ 0 . 1 µ</text>
<text x="373.7" y="216.7">C52</text>
<text x="404.5" y="219.8" transform="rotate(-90 404.5 219.8)">PANEL_-5V</text>
<text x="320.2" y="227.9" transform="rotate(-90 320.2 227.9)">R57</text>
<text x="357.3" y="224.3">+12V</text>
<text x="378.9" y="227.4">GND</text>
<text x="420.1" y="225.6">OFFSET_M</text>
<text x="152.3" y="232.6">RING_ON_M</text>
<text x="170.4" y="231.4">RING_ON</text>
<text x="303.3" y="230.3">200K</text>
<text x="303.8" y="228">R55</text>
<text x="317.9" y="228.3" transform="rotate(-90 317.9 228.3)">200K</text>
<text x="327.9" y="232.3">13</text>
<text x="365.2" y="230">-12V</text>
<text x="412.5" y="232.3">100K</text>
<text x="422" y="229.4">OFFSET_P</text>
<text x="10.4" y="235.8">E</text>
<text x="161.2" y="239.9" transform="rotate(-90 161.2 239.9)">R50</text>
<text x="327.9" y="237.4">12</text>
<text x="330.3" y="238.3">+</text>
<text x="340.6" y="234.9">14</text>
<text x="413" y="234.6">R42</text>
<text x="582.4" y="235.8">E</text>
<text x="102.4" y="245.3">3</text>
<text x="106.2" y="244.4">3</text>
<text x="110.9" y="245.3">RING_ON_P</text>
<text x="163.5" y="240.4" transform="rotate(-90 163.5 240.4)">100K</text>
<text x="325.8" y="245.2">GND</text>
<text x="331.4" y="242.8">OPA4134</text>
<text x="333.5" y="245.1">U8D</text>
<text x="401.5" y="241.4">GND1</text>
<text x="87.7" y="247.9">S1</text>
<text x="99.3" y="247.8">COM</text>
<text x="102.4" y="250.4">1</text>
<text x="106.2" y="249.5">1</text>
<text x="106.2" y="246.9">2</text>
<text x="110.9" y="250.4">RING_OFF_P</text>
<text x="125.4" y="250.7">10K</text>
<text x="134.7" y="247.8">PANEL_+5V</text>
<text x="163.9" y="248.4">GND</text>
<text x="308.3" y="246.5">C49</text>
<text x="308.7" y="248.8">CS</text>
<text x="125.4" y="253">R89</text>
<text x="151.4" y="254.8">RING_OFF_M</text>
<text x="169.5" y="253.6">RING_OFF</text>
<text x="308.3" y="256.6">R63</text>
<text x="161.2" y="262.1" transform="rotate(-90 161.2 262.1)">R62</text>
<text x="163.5" y="262.6" transform="rotate(-90 163.5 262.6)">100K</text>
<text x="307.8" y="258.9">100K</text>
<text x="219.1" y="268.2">CROSSFADE_B</text>
<text x="282.4" y="266.5">100K</text>
<text x="282.9" y="264.2">R59</text>
<text x="303" y="268.5">9</text>
<text x="329.4" y="269.1">100K</text>
<text x="329.8" y="266.7">R67</text>
<text x="163.6" y="270.6">GND</text>
<text x="302.5" y="273.6">10</text>
<text x="304.9" y="274.5">+</text>
<text x="315.7" y="271.1">8</text>
<text x="312.3" y="277.7">OPA4134</text>
<text x="314.5" y="280">U9C</text>
<text x="340.2" y="276.8" transform="rotate(-90 340.2 276.8)">R69</text>
<text x="342.1" y="277.1" transform="rotate(-90 342.1 277.1)">220R</text>
<text x="10.4" y="285.8">F</text>
<text x="300.4" y="282.7">GND</text>
<text x="338.7" y="284.3" transform="rotate(-90 338.7 284.3)">C28</text>
<text x="340.6" y="285.3" transform="rotate(-90 340.6 285.3)">1200p</text>
<text x="582.5" y="285.8">F</text>
<text x="342.3" y="291.6">GND</text>
<text x="101.5" y="305">J12</text>
<text x="216.4" y="305.2">IC3</text>
<text x="96.3" y="307.3">CROSSFADE_A</text>
<text x="106.8" y="309.8">3</text>
<text x="114" y="310.7">CRSFD_A_2_P</text>
<text x="182.2" y="310.8">RING_ON</text>
<text x="207.2" y="311.1">1</text>
<text x="210.9" y="312">IN1</text>
<text x="213.1" y="307.5">DG212BDY</text>
<text x="221.9" y="312">IN2</text>
<text x="227" y="311.1">16</text>
<text x="235.8" y="310.8">RING_ON</text>
<text x="98.2" y="314.4" transform="rotate(-90 98.2 314.4)">1</text>
<text x="106.8" y="312.3">2</text>
<text x="114" y="313.2">CRSFD_A_1_P</text>
<text x="162.8" y="314.5">C24</text>
<text x="163.1" y="317">þÿ 0 . 1 µ</text>
<text x="182.2" y="313.3">CROSSFADE_A</text>
<text x="182.2" y="315.9">CROSSFADE_A_RING</text>
<text x="207.2" y="313.6">2</text>
<text x="207.2" y="316.1">3</text>
<text x="210.9" y="314.5">D1</text>
<text x="210.9" y="317">S1</text>
<text x="222.4" y="314.5">D2</text>
<text x="222.5" y="317">S2</text>
<text x="227" y="316.1">14</text>
<text x="227" y="313.6">15</text>
<text x="230.5" y="315.9">CROSSFADE_A</text>
<text x="245.5" y="314.5">CRSFD_B_1_M</text>
<text x="266.5" y="313.2">+12V</text>
<text x="96.1" y="321.4">GND1</text>
<text x="116.2" y="322.8">CROSSFADE_A</text>
<text x="182.2" y="323.5">CRSFD_CV_RING</text>
<text x="197.5" y="322.2">GND</text>
<text x="207.2" y="318.7">4</text>
<text x="207.2" y="321.2">5</text>
<text x="207.2" y="323.8">6</text>
<text x="210.9" y="322.1">GND</text>
<text x="222.4" y="322.1">VL</text>
<text x="222.5" y="319.6">V+</text>
<text x="227" y="323.8">11</text>
<text x="227" y="321.2">12</text>
<text x="227" y="318.7">13</text>
<text x="230.5" y="323.5">CROSSFADE_B</text>
<text x="247.4" y="322.1">+5V</text>
<text x="320.2" y="322.5">þÿ 0 . 1 µ</text>
<text x="320.3" y="320.2">C35</text>
<text x="324.9" y="320.2">+12V</text>
<text x="335.4" y="322.5">þÿ 0 . 1 µ</text>
<text x="335.6" y="320.2">C37</text>
<text x="340.2" y="320.2">+12V</text>
<text x="100.8" y="329.1">J13</text>
<text x="133.1" y="324">CRSFD_A_2_M</text>
<text x="156.2" y="327.2">-12V</text>
<text x="168.6" y="327.2">CRSFD_CV_M</text>
<text x="182.2" y="328.6">RING_ON</text>
<text x="207.2" y="326.3">7</text>
<text x="207.2" y="328.8">8</text>
<text x="210.9" y="324.7">S4</text>
<text x="210.9" y="327.2">D4</text>
<text x="210.9" y="329.7">IN4</text>
<text x="221.9" y="329.7">IN3</text>
<text x="222.4" y="327.2">D3</text>
<text x="222.5" y="324.7">S3</text>
<text x="227" y="326.3">10</text>
<text x="227.5" y="328.8">9</text>
<text x="235.8" y="328.6">RING_ON</text>
<text x="245.5" y="327.2">CRSFD_A_1_M</text>
<text x="273.7" y="324.4" transform="rotate(-90 273.7 324.4)">C46</text>
<text x="275.9" y="324.5" transform="rotate(-90 275.9 324.5)">þÿ 0 . 1 µ</text>
<text x="10.3" y="335.8">G</text>
<text x="95.6" y="331.4">CROSSFADE_B</text>
<text x="106.2" y="333.9">3</text>
<text x="112.1" y="334.8">CRSFD_B_2_P</text>
<text x="162.6" y="332.9">GND</text>
<text x="266.8" y="332.9">GND</text>
<text x="316.3" y="331">GND</text>
<text x="326.8" y="332.1" transform="rotate(-90 326.8 332.1)">4</text>
<text x="327.7" y="335.9" transform="rotate(-90 327.7 335.9)">V+</text>
<text x="331.5" y="331">GND</text>
<text x="342" y="332.1" transform="rotate(-90 342 332.1)">4</text>
<text x="342.9" y="335.9" transform="rotate(-90 342.9 335.9)">V+</text>
<text x="582.3" y="335.8">G</text>
<text x="97.5" y="338.5" transform="rotate(-90 97.5 338.5)">1</text>
<text x="106.2" y="336.5">2</text>
<text x="112.1" y="337.4">CRSFD_B_1_P</text>
<text x="213.1" y="339.3">DG212BDY</text>
<text x="216.4" y="337">IC4</text>
<text x="328.7" y="336.8">U8E</text>
<text x="329" y="339.1">OPA4134</text>
<text x="343.9" y="336.8">U9E</text>
<text x="344.2" y="339.1">OPA4134</text>
<text x="95.5" y="344.3">GND1</text>
<text x="115.6" y="347">CROSSFADE_B</text>
<text x="162.3" y="346.2">C25</text>
<text x="184.8" y="347.6">CROSSFADE_A_NORMAL 3</text>
<text x="184.8" y="342.5">RING_OFF</text>
<text x="184.8" y="345.1">CROSSFADE_A</text>
<text x="207.2" y="342.8">1</text>
<text x="207.2" y="345.4">2</text>
<text x="210.9" y="343.7">IN1</text>
<text x="210.9" y="346.2">D1</text>
<text x="221.9" y="343.7">IN2</text>
<text x="222.4" y="346.2">D2</text>
<text x="227" y="347.9">14</text>
<text x="227" y="345.4">15</text>
<text x="227" y="342.8">16</text>
<text x="240" y="342.5">RING_OFF</text>
<text x="250.6" y="346.2">CRSFD_A_1_M</text>
<text x="266.5" y="345">+12V</text>
<text x="320.2" y="345.3">þÿ 0 . 1 µ</text>
<text x="320.3" y="343">C36</text>
<text x="326.8" y="344.1" transform="rotate(-90 326.8 344.1)">11</text>
<text x="335.4" y="345.3">þÿ 0 . 1 µ</text>
<text x="335.6" y="343">C38</text>
<text x="342" y="344.1" transform="rotate(-90 342 344.1)">11</text>
<text x="95" y="353.6">CROSSFADE_CV</text>
<text x="100.8" y="351.3">J11</text>
<text x="131.8" y="348.1">CRSFD_B_2_M</text>
<text x="162.3" y="348.8">þÿ 0 . 1 µ</text>
<text x="196" y="353.8">GND</text>
<text x="207.2" y="350.4">4</text>
<text x="207.2" y="353">5</text>
<text x="210.9" y="348.8">S1</text>
<text x="210.9" y="353.9">GND</text>
<text x="222.4" y="353.9">VL</text>
<text x="222.5" y="351.3">V+</text>
<text x="222.5" y="348.8">S2</text>
<text x="227" y="353">12</text>
<text x="227" y="350.4">13</text>
<text x="238" y="348.7">GND</text>
<text x="252.5" y="353.9">+5V</text>
<text x="316.3" y="353.8">GND</text>
<text x="331.5" y="353.8">GND</text>
<text x="106.2" y="358.7">2</text>
<text x="106.2" y="356.2">3</text>
<text x="112.1" y="357">CRSFD_CV_P</text>
<text x="156.2" y="358.3">-12V</text>
<text x="170.4" y="358.9">CRSFD_B_1_M</text>
<text x="207.2" y="355.5">6</text>
<text x="207.2" y="358.1">7</text>
<text x="210.9" y="356.4">S4</text>
<text x="210.9" y="358.9">D4</text>
<text x="222.4" y="358.9">D3</text>
<text x="222.5" y="356.4">S3</text>
<text x="227" y="358.1">10</text>
<text x="227" y="355.5">11</text>
<text x="230.6" y="357.8">CRSFD_CV_NORMAL</text>
<text x="250.6" y="356.4">CRSFD_CV_M</text>
<text x="273.7" y="356.1" transform="rotate(-90 273.7 356.1)">C45</text>
<text x="275.9" y="356.3" transform="rotate(-90 275.9 356.3)">þÿ 0 . 1 µ</text>
<text x="325.2" y="357">-12V</text>
<text x="340.4" y="357">-12V</text>
<text x="97.5" y="360.7" transform="rotate(-90 97.5 360.7)">1</text>
<text x="162.6" y="364.6">GND</text>
<text x="184.8" y="360.3">RING_OFF</text>
<text x="207.2" y="360.6">8</text>
<text x="210.9" y="361.5">IN4</text>
<text x="221.9" y="361.5">IN3</text>
<text x="227.5" y="360.6">9</text>
<text x="240" y="360.3">RING_OFF</text>
<text x="271.2" y="360.8">GND</text>
<text x="95.5" y="366.5">GND1</text>
<text x="105.6" y="366.5">GND1</text>
<text x="10.3" y="385.8">H</text>
<text x="582.4" y="385.8">H</text>
<text x="35" y="409.8">1</text>
<text x="85" y="409.8">2</text>
<text x="135" y="409.8">3</text>
<text x="185" y="409.8">4</text>
<text x="235" y="409.8">5</text>
<text x="285" y="409.8">6</text>
<text x="335" y="409.8">7</text>
<text x="385" y="409.8">8</text>
<text x="435" y="409.8">9</text>
<text x="485" y="409.8">10</text>
<text x="535" y="409.8">11</text>
</g>
<g font-size="1.6">
<text x="304.5" y="89.2">B10K</text>
<text x="301.5" y="91.3">ATNVRT2</text>
<text x="455.1" y="99.1">LED2-1</text>
<text x="455.9" y="101.2">100K</text>
<text x="494.3" y="99.1">LED2+1</text>
<text x="495.3" y="101.2">100K</text>
<text x="420.6" y="171.5">ATV_COMP2</text>
<text x="423.5" y="173.6">100K</text>
<text x="125.1" y="181.6">CRSFD2</text>
<text x="126.4" y="183.7">100K</text>
<text x="85.1" y="187.6">CROSSFADE2</text>
<text x="91.8" y="189.8">B10K</text>
<text x="394.9" y="228.3">OFFSET2</text>
<text x="397.8" y="230.4">B10K</text>
</g>
<g font-size="1.4">
<text x="453" y="103.7">1</text>
<text x="453.6" y="105.3">1</text>
<text x="457.4" y="103.7">3</text>
<text x="461.3" y="105.3">3</text>
<text x="492.3" y="103.7">1</text>
<text x="493" y="105.3">1</text>
<text x="496.8" y="103.7">3</text>
<text x="500.6" y="105.3">3</text>
<text x="457.6" y="109.8" transform="rotate(-90 457.6 109.8)">2</text>
<text x="497" y="109.8" transform="rotate(-90 497 109.8)">2</text>
<text x="420.6" y="176.1">1</text>
<text x="421.2" y="177.7">1</text>
<text x="425" y="176.1">3</text>
<text x="428.9" y="177.7">3</text>
<text x="425.2" y="182.2" transform="rotate(-90 425.2 182.2)">2</text>
<text x="123.4" y="186.2">1</text>
<text x="124.1" y="187.9">1</text>
<text x="127.9" y="186.2">3</text>
<text x="131.7" y="187.9">3</text>
<text x="128" y="192.3" transform="rotate(-90 128 192.3)">2</text>
</g>
</svg>
